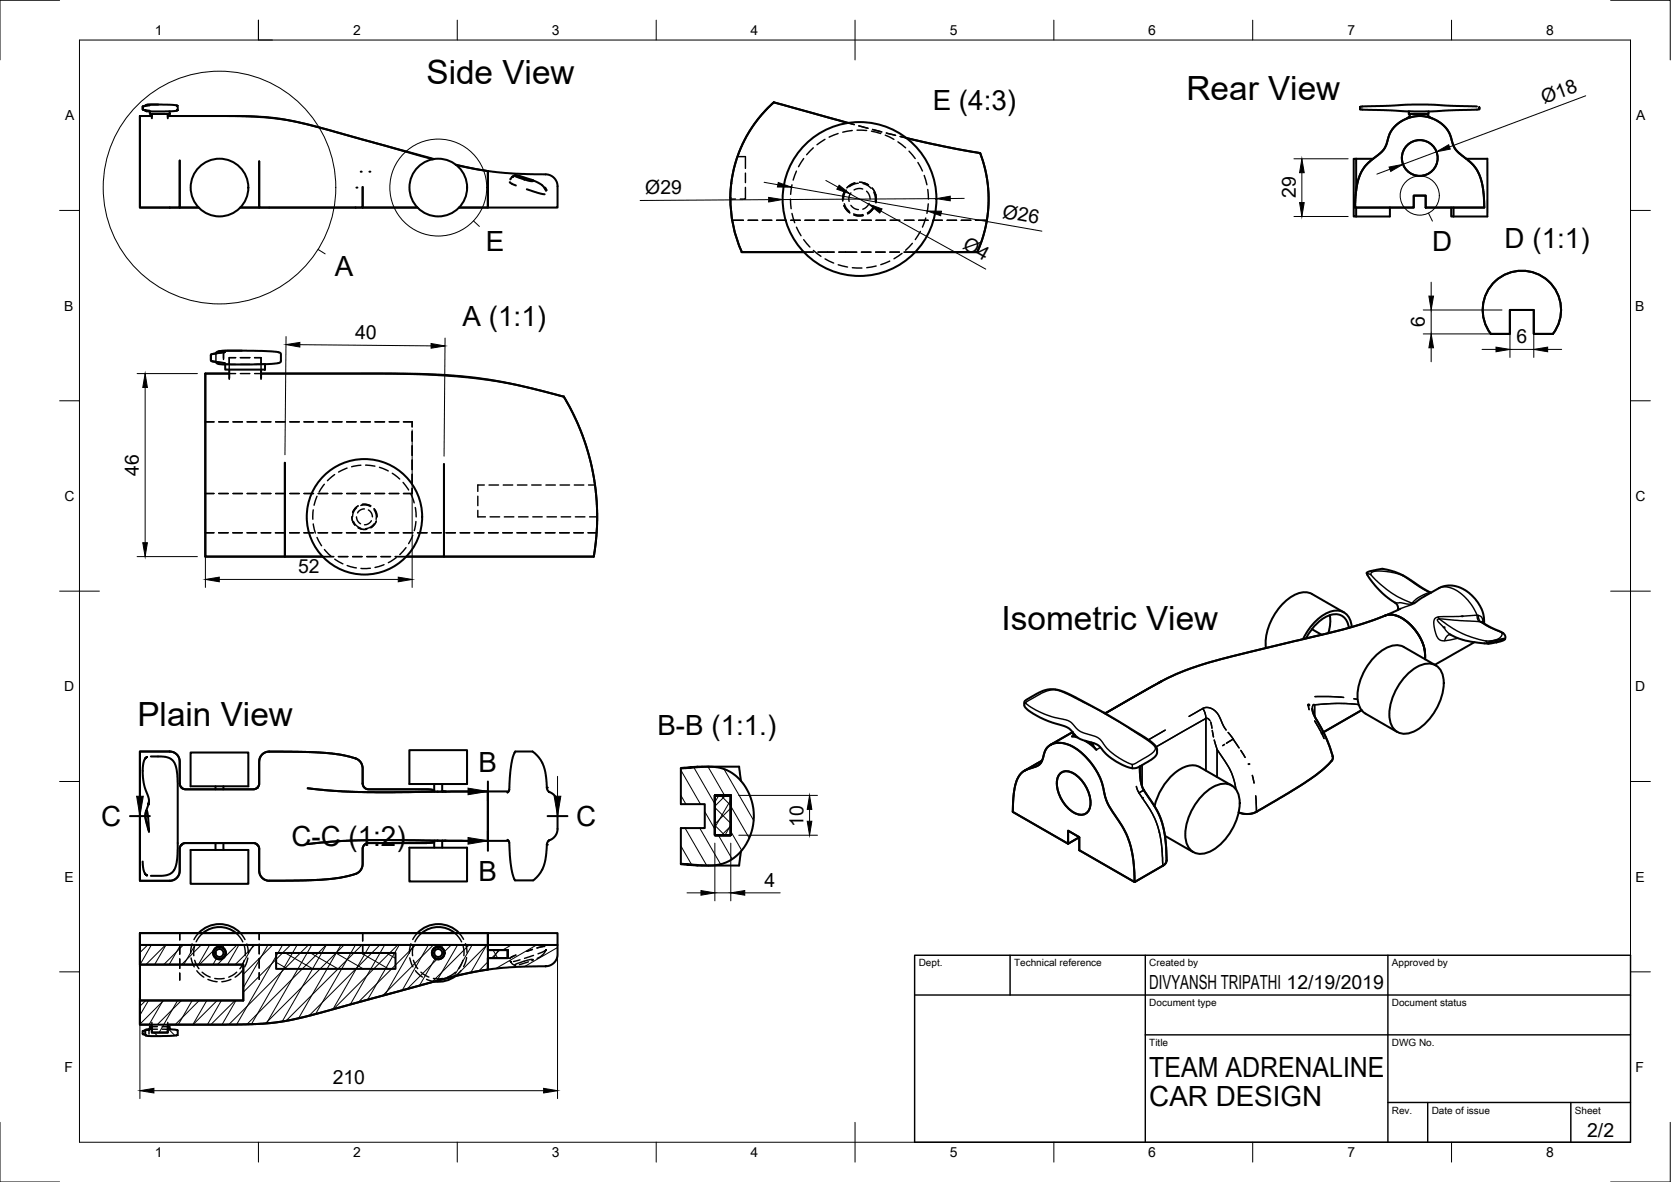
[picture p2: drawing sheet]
<svg xmlns="http://www.w3.org/2000/svg" width="420mm" height="297mm" viewBox="0 0 420 297" stroke-linecap="round" stroke-linejoin="round" font-family="sans-serif">
<!-- layer: Visible -->
<g fill="none" stroke="#000" stroke-width=".51">
<path d="M36.9 26.4l5.8-.1 2 .3-.1 1.2-1.9 .2M37.6 26.5l-1.7 .3v.7l1.7 .3M37.7 28h5v.6h-5zM38.2 29.2h-3v23h10v-11.8M38.2 28.6v1.1M39.8 26.3h-2.7l-1.2 .5v.7l.6 .2 .3 .2 .9 .1M42.2 28.6v1.1M109.2 40l-29.9-8.2-8.6-1.9-3.4-.4-4.8-.3h-20.3h19.1l5.9 .3 4.7 .6 4.2 .9 6.2 1.6 26.6 7.4M213.3 30.9l-18.7-5.2-2.2 2.2-2.6 3.1-1.7 2.6-1.4 2.7-1.2 3-.9 2.8-.7 4-.3 3.6M227.9 34.7l9.2 2.1 9.3 1.7 1.3 3.9 .8 4.7 .1 4.3-.5 4.1-.9 3.8-1.5 4.1h-15.6M341 39.9h-.6v14.5h.6M341 39.9h4.3"/>
<path d="M341 39.9v8.1M342 27.4v-.5v.5l.4 .1 11.8 .5M350.6 31.9l1.2-1.1 1.4-.8 1.9-.6 1.4-.2h1.6l1.7 .4 1.5 .7 1.5 1 1.6 2 1 3.2 .6 1.1 3.9 3.3 1 1.2 .7 1.1 .7 1.7 .5 1.8 .4 5.5h-14.7v-3h-3v3h-14.8l.5-5.5 .4-1.7 .7-1.8 .8-1.2 1-1.1 2.8-2.3 1.1-1.1 .6-1.1 .8-2.8zM354.2 27.9l5 .1v.6h-5zM354.6 28.6l-.5 .9-.6 .4M358.9 28.6l.6 .8 .5 .3M368.7 39.9h5.3v14.5h-8.5M371.4 26.8l-11.4-.5h-5.1l-12.2 .4-.7 .2M372 27.4l-.8 .2-12 .4M372 26.9v.5zM45.2 52.2h4.7M60.4 52.2h4.8"/>
<path d="M65.2 40.5v11.7h24.2h-24.2zM91.2 47v5.2h-1.8M91.2 52.2h13.7M114.6 41.4l8.1 1.6M114.7 41.5l8 1.5M122.7 43v9.2h-7.3M122.7 43l6.3 .6 8.9 .3 .8 .3 .8 .7 .5 .8 .2 .9v5.6h-17.1a.37 .37 0 0 1-.4-.1 .37 .37 0 0 1 0-.5zM128.2 45.8l1.5 .8M129.5 44.1l1.2 .1 2.8 .9 .6 .4h-.6l-1.4-.3-2.2-.8zM129.6 44l-.7 .3-.6 .8M132.5 47.6l4.4 1.2M133.7 45.2l2.5 1.2 1.1 1.5"/>
<path d="M183.7 49.7a32.5 32.5 0 0 0 2.8 13.6l15.6 .1M341 54.4h8.5M341 52.1v2.3M349.5 52.1v2.3M364.9 52.2v2.2h.6M365.5 52.1v2.3M376 70.6a9.9 9.9 0 0 1 13.3 0 9.9 9.9 0 0 1 1.2 13.3h-4.8v-6h-6.1v6h-4.8a9.9 9.9 0 0 1 1.2-13.3zM51.6 93.9v46h29.5h-29.5zM51.6 93.9h6M55.1 88.3l2.3-.2 8.4 .1 3.8 .2 1 .4v2l-.1 .3-.9 .2-3 .2M56.6 88.5l-3 .4-.6 .3 .1 1.5 3.5 .6M56.6 91.5h10v1.4h-10z"/>
<path d="M57.6 92.9v2.1M60.8 88.1h-4.3l-1.9 .3-.3 .4-1.3 .4v1.4l.8 .3a.4 .4 0 0 1 .6 .3l.7 .3 1.5 .1M65.6 93.9h36l12.6 .5 5.3 .5 7.1 1.1 7 1.6 8.2 2.1-13.4-3.3-5.9-1-7.7-.8-7.2-.5-9.6-.2zM65.6 92.9v2.1M141.8 99.7l2.5 4.7 1.8 4.1 1.7 4.9 1.3 5.6 .8 5 .3 5.1-.3 5.8-.6 5h-47.1M71.6 116.3v23.6M111.6 116.6v23.3M329.8 158.1l2.5 1.4M334.4 154.6v2.5l-.4 2M337.9 153.9l-8-4.6a5.8 5.8 0 0 0-6.3 1.5 14.7 14.7 0 0 0-5.3 12M339.2 157.8a3.5 3.5 0 0 0-5.1-3.1 11.8 11.8 0 0 0-5.7 5.7M339.9 157.6a3.9 3.9 0 0 0-5.8-3.8 13.3 13.3 0 0 0-6.5 6.8"/>
<path d="M348.3 154.7l.4-.2a6.8 6.8 0 0 1 6.1 2.6 10.5 10.5 0 0 1 3.5 8.6M348.3 154.7a136.7 136.7 0 0 1-22.8 6.4 269.8 269.8 0 0 0-25.9 6.8l-3.8 1.5-4.5 2.2M352.1 153l-3.8 1.7M359.8 148.9l-2.3-1.2-2.9-2a14.1 14.1 0 0 0-7.5-2.7l-3 .7a.44 .44 0 0 0-.4 .2 .44 .44 0 0 0 .1 .5 23.7 23.7 0 0 0 7.4 7.5l.3 .7v.7M361.7 147.9a30.2 30.2 0 0 0-6.1 3.7M361.8 147.8a7.4 7.4 0 0 1 8.9 2.4 8.6 8.6 0 0 1 2.5 6.5M364.7 159.5h.1M364.7 159.5l.5 .3a23.1 23.1 0 0 0 9.1 2M372.3 156.3l.6 .2M372.7 156.2l.2 .3M372.9 156.5l1.8 1.1 2.1 .9a1.73 1.73 0 0 1 1.6 2.1M257.6 176.2l3.5-2.1 2.7-.9a9.9 9.9 0 0 1 6.2 1.8l.9 .5a180.5 180.5 0 0 1 18.9 11.2 2.37 2.37 0 0 1 1.1 2.3 2.37 2.37 0 0 1-1.5 2l-1.6 .9a4.7 4.7 0 0 1-3 1.2l-2.2-.7-2.4-1.3a19 19 0 0 1-4.1-3.9l-4.3-1.4a6 6 0 0 1-2.7-2.4l-1-.7-4.2-1.3-3.8-1.9a4.2 4.2 0 0 1-2.6-2.4z"/>
<path d="M277.6 179.1l.4 .1M292.2 171.1l-14.3 8.2M330 178.1l.4 1.7 2.5 4.5 1.4 3.2a5.7 5.7 0 0 1 .7 3.4l-2.1 2.3-2.3 1.8-3.6 2.4-7.5 4.5a17.2 17.2 0 0 1-4.6 2.5l-2 .1-1.5-.4M342.3 178.5l-9.5 5.5M353 162.6l8 4.6M353 162.6a5.1 5.1 0 0 0-5.3 .8 14.5 14.5 0 0 0-6.2 13.1 4.1 4.1 0 0 0 1.8 2.8l8 4.7M353.5 169.8a8.1 8.1 0 0 1 6.4-3 3.9 3.9 0 0 1 3 3.7 14.4 14.4 0 0 1-7.7 13.5 3.9 3.9 0 0 1-5.8-3.4 14.5 14.5 0 0 1 4.1-10.8zM370.7 161.4l-9.9 5.7M374.1 161.5l.8-.3 2.7-.6a.51 .51 0 0 1 .8 0l-1.1 .6-2.8 .5a.22 .22 0 0 1-.3 .1 .22 .22 0 0 1-.1-.3zM36.4 190.7l-.5 2v2.7l.5 2.4 1 2.8v.9M36.6 190.4l-.2 .3 .6-.5zM37.9 190.1l3.6 .1 .9 .2 .9 .6 .6 .7 .4 1.2 .4 3.9v16.6l-.2 2.5-.3 1.7-.7 1.5-1 .7-1.8 .3h-2.8"/>
<path d="M47.9 189.1h14.5v8.5h-14.5zM54.2 197.6v.8M56.2 197.6v.8M77.4 198.1l6.8 .7 8.3 .3 30.2-.2M102.9 188.5h14.5v8.5h-14.5zM109.2 198.6l-1.5-.2-15.5-.1-.7-.4-.3-.6v-4.3l-.2-1-.4-.6-.9-.7-3.2-.9-3.6-.5-5.3-.3-6.5-.1h-4l-.9 .5-.6 .6-.4 1.3v5.9l-.4 .7-.6 .4h-17.8l-.7-.3-.5-.8v-6.1l-.3-.9-.6-.7-.7-.5-.9-.1h-7.5v32.4h7.7l1.3-.4 .6-.8 .4-1v-6.1l.4-.7 .7-.4h17.6l1 .6 .3 .8M109.2 197v2M111.2 198.8l.9 .1M111.2 197v1.9M122.7 198.9v12.4M122.7 198.9h5.2M127.6 199.2l.5-.7 .3-5 .3-2.4 .6-1.8a1.07 1.07 0 0 1 1.4-.4h3.2l1.6 1.5 1 1.6 .4 1.3 .7 5.1 .4 .6 1.5 1 .7 1.5-.1 7.5-.8 1.5-1.3 .8-.4 .4-.4 3.8-.4 2-.8 1.7-1.3 1.4a1.62 1.62 0 0 1-1.8 .6h-3.4l-.1-.1-.6-1.6-.4-2.8-.3-5-.5-.6"/>
<path d="M171.2 193.1v9h6v6h-6v9M179.7 199.9h4v10h-4v-10v10h4v-10h-4h4v10h-4zM179.7 199.9h4v10h-4zM186.3 196.3l-.5-3.6h-10.4l-4.2 .3 7.8-.3 2 .2 1.8 .7 1.9 1.1 1.6 1.5 1.7 2.5 1 2.6 .5 3.5-.4 3.8-.7 2.1-1 1.7-2.1 2.6-2.1 1.4-2.8 .9-2.7 .2-6.5-.4 4.2 .4h2.7M262 191.1l-4.4 2.6M266.7 194.3a3.2 3.2 0 0 1 4 .5 9.1 9.1 0 0 1 3.4 7.8 2.49 2.49 0 0 1-1.5 2.1 2.49 2.49 0 0 1-2.6-.5 9.1 9.1 0 0 1-4.2-8.2l.2-.7zM269.6 183.9l-.1 .2M269.7 184l-5.6 3.2M269.7 184.1v.3l.5 .2M270.3 184.8l-.8 .3 1.4 .2M274.4 186.6v.5l.6-.3M274.7 186.9l1 1.5-2.8-2.2 1.5 .9"/>
<path d="M286.6 192.6l.2 3.2a6.9 6.9 0 0 0 1.2 3.3l2.4 3.7a23.9 23.9 0 0 1 2.8 14l-.6 .7-7.3 4.2-.5-6.7-1.1-4.1a38 38 0 0 0-4.7-8.2l-.9-1.8-1-4.1-1-2.4-2-3-2.4-2.4a7.6 7.6 0 0 0-7.2-2 3.5 3.5 0 0 0-2 2.6 3.7 3.7 0 0 1-1.3 2.6l-1.1 .6a5.4 5.4 0 0 0-4.5 3.4l-.7 3.6-.2 4.2 13.9 8 2.8-1.6M290.9 188.7v.1M309.7 197.4l-8-4.6a5.4 5.4 0 0 0-5.7 1 15.6 15.6 0 0 0-5.7 8.8M35.9 216.5l.1 1.8 .4 1.2M36.4 219.5l.6 .5zM36.8 203.7l.3 .9 .4 4.3-.9-3.4zM37.4 208.7l.1 .2zM37.4 201.5l-.9 3.4 .1 1.1 .8 2.7M37.5 201.3l-.2 .9 .1-.7M47.9 213.6h14.5v8.5h-14.5zM54.2 211.9v1.7M56.2 211.9v1.7"/>
<path d="M65.2 213.3v6.1l.6 1.1 1.3 .8h8.1l6-.2 4.5-.6 3.7-.9M102.9 213h14.5v8.5h-14.5zM109.2 211.7l-1.9 .2-15.2 .1-.6 .4-.3 .6-.2 5-.4 .8-1.2 .8M109.2 211.3v1.7M111.2 211.3v1.7M112.1 211.3l-.9 .1M122.7 211.3l-29.7-.2-8.1 .3-7.5 .7M122.7 211.3h5.2M186.3 213.9l-.5 3.6h-7.6M268.6 212v-3.2l2.8 1.6v3.3l13.9 8M291.5 209.2h.1M292.9 210l7.1 4.2"/>
<path d="M302.2 200a8.1 8.1 0 0 1 6.4-3 3.9 3.9 0 0 1 3 3.7 14.4 14.4 0 0 1-7.7 13.5 3.9 3.9 0 0 1-5.8-3.4 14.5 14.5 0 0 1 4.1-10.8zM35.2 237.5h87.5v1.2h5v2.1h-5v2.9l-9.1 1.8-35.4 9.7-6.7 1.4-4 .5-5.8 .3-26.5 .1v-6.1h26v-9h-26zM35.2 237.5h87.5v1.2h5v2.1h-5v2.9l-4.5 .7-5.3 1.3-32 8.7-6.9 1.7-5.2 .9-4.5 .4-22.1 .1v2h-4v-2h-3v-6.1h26v-9h-26zM49.9 234.5a7.2 7.2 0 0 1 10.5 0M51 234.5a6.5 6.5 0 0 1 8.4 0M69.4 239.5h30v4h-30zM105 234.5a7.2 7.2 0 0 1 10.5 0M106 234.5a6.5 6.5 0 0 1 8.4 0M122.7 238.7h5v2.1h-5zM122.7 237.5h17.5v2.7l-.3 .9-.6 .8-.7 .6-.9 .3-7.8 .2-7.2 .7v-2.9h5v-2.1h-5zM122.7 234.5h17.5v3M122.7 234.5h-87.5v3"/>
<path d="M122.7 234.5v3M35.2 242.4v9M36.5 259l-.6 .1v.8l.6 .1M36.6 258.8l1.1-.2v-.6h.5v1.5h4v-1.5h.5v.7l1.9 .2 .1 1.1-.4 .2-1.6 .1h-5.8l-.4-.2zM114.6 245.3a7.2 7.2 0 0 1-5.4 1.4"/>
<circle cx="357" cy="39.7" r="4.5"/>
<circle cx="55.2" cy="47.1" r="7.3"/>
<circle cx="110.2" cy="47.1" r="7.3"/>
<circle cx="216.1" cy="50" r="19.3"/>
<circle cx="91.6" cy="129.9" r="14.5"/>
<circle cx="55.2" cy="239.5" r="1.59"/>
<circle cx="55.2" cy="239.5" r="1"/>
<circle cx="55.2" cy="239.5" r="1.49"/>
<circle cx="110.2" cy="239.5" r="1"/>
<circle cx="110.2" cy="239.5" r="1.59"/>
<circle cx="110.2" cy="239.5" r="1.49"/>
</g>
<g fill="#000">
<circle cx="342" cy="27.4" r=".25"/>
<circle cx="342" cy="26.9" r=".25"/>
<circle cx="89.6" cy="47.1" r=".25"/>
<circle cx="90.7" cy="43.1" r=".25"/>
<circle cx="92.9" cy="43.1" r=".25"/>
<circle cx="128.8" cy="44.5" r=".25"/>
<circle cx="128.9" cy="44.4" r=".25"/>
<circle cx="136.9" cy="47.2" r=".25"/>
<circle cx="137" cy="47.4" r=".25"/>
<circle cx="137.2" cy="47.8" r=".25"/>
<circle cx="363" cy="157.6" r=".25"/>
<circle cx="367.6" cy="154.9" r=".25"/>
<circle cx="329" cy="177.1" r=".25"/>
<circle cx="329" cy="177.2" r=".25"/>
<circle cx="137.5" cy="197.9" r=".25"/>
<circle cx="313.9" cy="192" r=".25"/>
<circle cx="332.3" cy="184.3" r=".25"/>
<circle cx="137.5" cy="212.3" r=".25"/>
</g>
<!-- layer: Visible Narrow -->
<g fill="none" stroke="#000" stroke-width=".36">
<path d="M343.8 144.4v-.1a.79 .79 0 0 1 1.2 .4l1.7 1.8a23.9 23.9 0 0 0 8.3 5.1 1.54 1.54 0 0 1-1.5 .1l-1.5-.3h-1.3M344.7 144.4a1.25 1.25 0 0 1 1.7-.9l3.3 .3 3 .9M352.7 144.6l4 2.8 2.8 1.5M359.5 148.9h.2M359.5 148.9h-.2M359.5 148.9l.3 .1M359.6 149a5.4 5.4 0 0 0-3.6 1.6l-1 1h.6l-.2 .2-3.3 1.2M361.6 155.1a.88 .88 0 0 0 1.2 .5l9.1 .6M361.7 147.9a5.8 5.8 0 0 1 6.2 1.8l2.3 2.6 1.2 2.3-4.7 .3h-3.8a2.02 2.02 0 0 0-2.3 .9v1.7l.5 2a1.95 1.95 0 0 0 2.6 1.5l2.9-.6M371.7 154.7a1.46 1.46 0 0 1 1.2 1.7M371.7 154.7h-.3a1.38 1.38 0 0 0 .9 1.6M371.7 154.6l.1 .8 .5 .9"/>
<path d="M372.3 156.3l2 1.3 3.3 1.4M377.9 159.1l-.3-.1 .1 .2a2.62 2.62 0 0 1-2.9 1.8l-1.2 .1M257.9 176.7l1.4 1.1 2.5 1.3 2.7 1 2 .5a5.2 5.2 0 0 1 4.3 2.6l1.1 .8 2.4 .7a4.8 4.8 0 0 1 3.6 2.9l1.3 1.3 1.4 1.1 1.9 1.1 1.9 .9a.76 .76 0 0 1 .3 1l.1 .1M265.3 173.2l3.2 1.3 8 4.1 5.2 3 5.5 3.6 2.3 1.6 1 1M265.4 173.4l-1.6 .1-2 .8-3.3 1.8-.6 .6h-.3v.7M281.8 177l-3.9 2.3M291.2 171.7l-9.4 5.3M302.5 178l-3.5 2 3.5-2 .5 1.1 .2 1.5M302.5 178l.5 1.1 .2 1.5-12.5 7.1 12.5-7.1a.85 .85 0 0 1 1 .5 .85 .85 0 0 0-1-.5M302.5 178a3.5 3.5 0 0 1 4.4 2.7l1.4 2.8M329 177l.2 1.3M330.6 177.1v2.9"/>
<path d="M330.6 175.1l7.2 .2M340.4 175.6l1 .2M341.6 177.1a58.1 58.1 0 0 0-11.4 .1l-.2 .9M363.2 161a1.7 1.7 0 0 1 1.5-1.5l-3-3.2-.3-.5 .4-.3a26 26 0 0 0 10.2 5.2l1.6 .4M373.6 161.1l.3 .5-.7 .1M270.2 184.7l-.7 .4M276.7 187.8l-1 .6M285.7 197.6a32 32 0 0 0 3.7 6.2l.3 .6a26.7 26.7 0 0 1 2.7 13.2l-.2-4.1-.4-2.9a24.5 24.5 0 0 0-5.2-10.9l-.2-.5 1.2-.6-.6 .3a.5 .5 0 0 1-.6 .2 .5 .5 0 0 1-.4-.5zM287.2 192.3v5.4M290.5 187.8l.3 .1M290.5 187.8a2.61 2.61 0 0 1-1.9 2.2l-3.1 1.8-.9 .3M293 183.5l-4.2 2.4"/>
<path d="M303.2 180.6v13.1M304.4 181.4l.3 1.6M304.8 183.6l.3 1.6M305.3 186l.1 .2M305.4 186.3l.6 2.1M306 188.4l1.6 2.3a16.1 16.1 0 0 1 3.2 7.7M306 188.4v6.9M307.9 187.1l-.5 .3M308.8 184.1l.9 1a.43 .43 0 0 1 .3 .4 .43 .43 0 0 1-.3 .5l-1.3 .8 1.2-.8a.4 .4 0 0 0 .4-.3 .4 .4 0 0 0-.2-.5zM310.1 185.7l1.5 2.2M312 188.6l1.1 1.7M314.9 194.9l.4 1.9"/>
<path d="M330.6 181.2l2.3 4.4M315.7 200l.2 4"/>
</g>
<circle cx="287.2" cy="200.5" r=".18" fill="#000"/>
<!-- layer: Hidden -->
<g fill="none" stroke="#000" stroke-width=".36">
<path d="M185.4 39.4h2v2.9M202.1 39.8l-1.3 2.1M204.5 37.2l-1.7 1.7M207.4 35l-2 1.4M210.7 33.6l-2.2 .9M213.3 30.9l1.5 .4M214.3 32.8l-2.4 .4M215.5 32.7l2.4 .1M215.9 31.6l2.3 .6M219.1 33l2.3 .6M219.4 32.5l2.3 .7M222.6 34l2.2 1"/>
<path d="M222.9 33.4l2.3 .6M225.8 35.7l1.9 1.5M226.3 34.3l1.6 .4M228.6 38l1.5 1.8M183.6 50h1.3M184.1 55.4h2.8M187.4 47.1v2.9h-1.3M187.4 43.5v2.4M188.1 55.4h2.4M191.7 55.4h2.4M195.3 55.4h2.3M198.8 50l.1 2.5"/>
<path d="M198.8 55.4h2.4M199.1 46.4l-.3 2.4M199.1 53.6l.7 2.4M200.3 43l-.9 2.3M200.3 57.1l1.1 2.1M202.4 55.4h2.4M206 55.4h2.4M209.5 55.4h2.4M212.2 51.7l.7 1.1 .8 .7M212.3 51.2l.4 1 .9 .9M212.3 48.2l-.4 1.3v1M212.8 47.8l-.5 1.1-.2 1.1"/>
<path d="M213.1 55.4h2.4M214 48.5l-.5 1.1v1M214 51.6l.8 .8 1 .3M214.6 53.7l.9 .3 1.5-.1M214.7 54l1 .3 1.3-.1M214.9 46l-.9 .4-1 .8M215.8 46l-.8 .2-1.4 .7M216.1 45.8l1.3 .2 1 .5M216.7 55.4h2.4M216.9 47.5l-1.3-.1-.8 .3M217 46.2l1.3 .5 .7 .6M217.9 48.1l.5 .6 .4 1.3"/>
<path d="M218.5 51.1l-.7 1-.9 .5M219.3 47.3l.9 1.5 .1 1.2-.1 1M219.7 51.8l-.6 .8-1 .9M219.7 48.3l.4 1.2-.1 1.1M219.8 52.1l-.6 .8-1 .8M220.3 55.4h2.4M223.8 55.4h2.4M227.4 55.4h2.4M230.8 40.8l1.1 2.2M231 55.4h2.4M231.4 58.2l-1.3 2M232.4 44.1l.7 2.3"/>
<path d="M232.8 54.8l-.9 2.3M233.3 47.6l.1 2.4M233.4 51.2l-.3 2.4M234.6 55.4h2.3M238.1 55.4h2.4M241.7 55.4h2.4M245.3 55.4h2.8M202.1 60.2l1.5 1.9M202.1 63.4h2.4M204.5 62.9l1.9 1.5M205.7 63.4h4M207.5 65.1l2.1 1"/>
<path d="M210.8 66.5l2.3 .6M210.9 63.4h4.5M214.3 67.3l2.4 .1M216.6 63.4h2.4M220.2 63.4h2.4M220.3 66.9l-2.4 .4M223.7 65.6l-2.2 .9M223.8 63.4h2.3M226.8 63.7l-2 1.3M227.3 63.4h2.8M229.4 61.2l-1.7 1.7M56.2 90.3v-1.5l.4-.3-2.3 .3v2.1l2.2 .4"/>
<path d="M56.4 91.2l.2 .1M56.6 88.5l-.4 .3v1.3M56.6 91.5l2.6 .1M57.6 89.9h1.6h-1.6v1.4zM57.6 95v.3M57.6 91.3v1.6M57.6 93.9h1.6M60.4 91.6h2.4M60.4 93.9h2.4M60.4 89.9h2.4M64 89.9h1.6v1.4v-1.4zM64 93.9h1.6"/>
<path d="M65.6 95v.3M65.6 91.3v1.6M66.6 91.5l-2.6 .1M51.6 106h2.2M55 106h2.4M58.6 106h2.4M62.1 106h2.4M65.7 106h2.4M69.3 106h2.4M72.9 106h2.3M76.4 106h2.4M80 106h2.4"/>
<path d="M83.6 106h2.4M84.1 119.3l-1.8 1.5M87.2 106h2.3M87.3 117.6l-2.2 1M90.7 116.9l-2.3 .4M90.7 106h2.4M91.9 116.9l2.4 .2M94.3 106h2.4M95.4 117.4l2.2 .9M97.9 106h2.4M98.6 118.9l1.9 1.5M101.5 106h2.1v1.3"/>
<path d="M103.6 108.5v2.4M103.6 112v2.4M103.6 115.6v2.4M103.6 119.2v2.4M51.6 133.9h2.2M51.6 124h2.2M55 133.9h2.4M55 124h2.4M58.5 133.9h2.4M58.6 124h2.4M62.1 133.9h2.4M62.1 124h2.4"/>
<path d="M65.7 133.9h2.4M65.7 124h2.4M69.3 133.9h2.3M69.3 124h2.4M72.8 133.9h2.4M72.9 124h2.3M76.4 133.9h2.4M76.4 124h2.4M78.8 128.1l-.1 2.4M78.8 131.7l.5 2.3M79.7 124.7l-.7 2.3M79.7 135.1l1.2 2"/>
<path d="M80 133.9h2.4M80 124h2.4M81.1 139.9h2.8M81.6 121.7l-1.4 1.9M81.6 138.1l1.6 1.7M83.5 133.9h2.4M83.6 124h2.4M85.1 139.9h2.4M87.1 133.9h2.4M87.2 124h2.3M88.5 129.9l.2 1.2 .5 .8M88.7 139.9h2.3"/>
<path d="M88.9 131.1l.7 1 1.1 .6M89.6 127.6l-.8 1.3-.2 1M89.6 129.9l.3 .9 .8 .8M90 127.1l-.7 .7-.6 1M90.1 132.6l.9 .4h1.2M90.7 133.9h2.4M90.7 127l1.2-.1 1.2 .4M90.7 124h2.4M91.1 126.8l.9-.1 1.2 .4M91.6 127.9l-1 .3-.7 .7M92.2 139.9h2.4M92.6 128.2l.7 .6 .3 1.1"/>
<path d="M93.4 130.9l-.9 .8-.8 .2M94 131.6l-.7 .8-1.4 .5M94.1 127.9l.6 1 .1 1M94.1 128.1l.5 1.3v1.1M94.3 133.9h2.3M94.3 124h2.4M94.6 130.9l-.4 .9-1 .8M95.8 139.9h2.4M97.9 133.9h2.3M97.9 124h2.4M99.4 139.9h2.8M101.3 121.2l1.4 1.9"/>
<path d="M101.4 133.9h2.4M102.1 137.6l-1.6 1.8M103.3 124.2l.8 2.2M103.6 122.8v1.2h-2.1M103.8 134.5l-1.1 2.1M104.4 127.5l.2 2.4M104.6 131l-.4 2.4M105 133.9h2.4M108.6 133.9h2.4M112.1 133.9h2.4M115.7 133.9h2.4M119.3 133.9h2.4"/>
<path d="M120.1 128.3v1.6h1.9M120.1 124.7v2.4M121.8 121.9h-1.7v1.6M122.9 133.9h2.3M123 121.9h2.3M123.2 129.9h2.4M126.4 133.9h2.4M126.5 121.9h2.4M126.8 129.9h2.4M130 133.9h2.4M130.1 121.9h2.4M130.4 129.9h2.4"/>
<path d="M133.6 133.9h2.4M133.7 121.9h2.4M134 129.9h2.3M137.1 133.9h2.4M137.3 121.9h2.3M137.5 129.9h2.4M140.7 133.9h2.4M140.8 121.9h2.4M141.1 129.9h2.4M144.3 133.9h2.4M144.4 121.9h2.4M144.7 129.9h2.4"/>
<path d="M147.9 133.9h2.1M148 121.9h1.6M148.3 129.9h1.9M84.2 140.5l2 1.2M87.3 142.1l2.3 .6M93.1 142.8h-2.3M96.6 141.9l-2.3 .7M99.6 140.1l-2 1.3M45.2 234.5v1.7M45.2 237.4v2.4M48.3 237.2l-.4 2.4M48.9 237.8l-.2 2.4"/>
<path d="M49.9 234.5l-1.1 1.6M51 234.5l-1 1-.7 1.2M59.3 234.5l1 1 .7 1.2M60.4 234.5l1.2 1.6M61.4 237.8l.2 2.4M62.1 237.2l.3 2.4M65.2 234.5v1.6M65.2 237.3v2.4M91.2 234.5v2M91.2 237.7v2M103.3 237.2l-.4 2.3M103.9 237.8l-.2 1.2v1.2"/>
<path d="M104.9 234.5l-1.1 1.6M106 234.5l-1 1-.7 1.2M114.3 234.5l1.1 1 .7 1.2M115.4 234.5l1.2 1.6M116.5 237.8l.2 1.2-.1 1.2M117 237.1l.4 2.4M133.9 238.6l-1.4 .5 1.4-.5M135 238.2l1.5-.3zM135.3 239.7l2-1-.9 1.3-1.3 .9M136.5 237.9l.4-.1zM36.5 259l1.1-.2-.1 .2v.9M37.7 258.6v.1"/>
<path d="M38.2 256.9v.6M38.2 258h1.4M39.6 258.6l-1.9 .1M40.8 258.6l1.9 .1M40.8 258h1.4M42.2 256.9v.6M42.7 258.7h.1M45.2 241v2.4M45.2 244.5v1.8M48 240.7l.8 2.3M49 241.3l1 2.1M49.5 244l1.7 1.6"/>
<path d="M50.8 244.3l2.1 1.2M52.3 246.1l2.3 .6M54 245.9h2.4M58.1 246.1l-2.3 .6M59.5 244.3l-2 1.3M60.9 244l-1.8 1.6M61.4 241.3l-1.1 2.1M62.3 240.8l-.8 2.2M65.2 240.9v2.4M65.2 244.5v1.6M103 240.7l.8 2.3M103.9 241.3l1.1 2.1"/>
<path d="M104.5 243.9l1.7 1.6M105.8 244.3l2 1.2M107.3 246.1l1.9 .6M109 245.9h2.4M114.5 244.3l-2 1.3M115.9 243.9l-1.3 1.4M116.4 241.3l-1.1 2.1M117.3 240.7l-.7 2.2M128.3 240.7l-.1 .2 .5-.5zM128.5 241.6h-.2l.6 .7 .7 .3M128.7 240.4l1-.4zM130.7 241.2l-1.6 .4"/>
<path d="M132.9 241.7l-2.3 .7M133.7 241.4l.4-.2-1.5 .1-2.6 .9-.5 .3M134.2 240.1l-2.3 .7M36.5 260l.4 .1"/>
</g>
<!-- layer: Border -->
<g fill="none" stroke="#000" stroke-width=".25">
<path d="M15 .1h-15v15M20 10.1h390v276.9h-390zM65 5.1v5M115 5.1v5M165 5.1v5M215 5.1v10M265 5.1v5M315 5.1v5M365 5.1v5M405 .1h15v15M15 52.9h5M410 52.9h5"/>
<path d="M15 100.7h5M410 100.7h5M15 148.6h10M405 148.6h10M15 196.4h5M410 196.4h5M15 244.2h5M410 244.2h5M0 282.1v14.9h15M65 287v5M115 287v5M165 287v5"/>
<path d="M215 282.1v9.9M265 287v5M315 287v5M365 287v5M420 282.1v14.9h-15"/>
</g>
<!-- layer: TitleBlock -->
<path d="M230 240.1h180v46.9h-180zM230 250h180M254 240.1v9.9M288 240.1v46.9M349 240.1v46.9M288 260.1h122M349 277.1h61M359 277.1v9.9M395 277.1v9.9" fill="none" stroke="#000" stroke-width=".36"/>
<!-- layer: Annotations -->
<g fill="none" stroke="#000" stroke-width=".25">
<path d="M65 5.1v5h3.5M119 55.5l1.5 1.4M359.2 53.6l1 2M80 62.7l1.8 1.1M35.2 195.1v5M112.7 198.9h5M140.2 195.1v5M112.7 211.3h5"/>
<circle cx="55.2" cy="47.1" r="29.2"/>
<circle cx="110.2" cy="47.1" r="12.2"/>
<circle cx="357" cy="49.1" r="4.9"/>
</g>
<!-- layer: Hatching -->
<g fill="none" stroke="#000" stroke-width=".25">
<path d="M171.2 199.9l1.3 2.2M171.2 193.6l4.9 8.5M174.5 192.9l5.2 9.1M178 192.7l4.2 7.2M180.7 199.9l-1 1.7M181.2 199.9l2.5 2.5M182 193.3l7.5 12.9M182.5 199.9l-2.8 2.7M171.2 212.6l2.7 4.7M172.3 208.1l5.4 9.4M175.9 208.1l5.3 9.1M177.2 204l2.5 4.4"/>
<path d="M179.7 207.4l2.5 2.5M179.7 202.9l4 4M180.6 209.9l3.5 6M183.7 203.1l-4 4M183.7 207.6l-2.3 2.3M183.7 201l-4 6.9M183.7 207.4l-1.4 2.5M183.7 208.9l2.8 4.8M183.7 202.6l4.7 8M37.1 237.5l-1.9 1.9M38 237.5l-2.8 4.9M41.6 237.5l-4.9 4.9"/>
<path d="M41.7 237.5l-2.8 4.9M45.4 237.5l-2.9 4.9M46.1 237.5l-5 4.9M49 237.5l-2.8 4.9M50.6 237.5l-5 4.9M52.7 237.5l-2.8 4.9M53.8 238.8l-3.7 3.6M55.1 237.5l-.6 .6M56.4 237.5l-.4 .6M59.5 237.5l-4.9 4.9M60 237.5l-2.8 4.9M63.7 237.5l-2.8 4.9"/>
<path d="M64.1 237.5l-5 4.9M67.4 237.5l-6.2 10.7M68.5 237.5l-7.3 7.3M71 237.5l-11.5 20M71.7 239.5l7 4M73 237.5l-11.8 11.8M74.7 237.5l-11.5 19.9M77.5 237.5l-20 20M78.1 239.5l6.9 4M78.4 237.5l-11.4 19.7M82 237.5l-19.9 19.9M82 237.5l-11 19.2"/>
<path d="M84.4 239.5l7 4M85.7 237.5l-10.6 18.4M86.5 237.5l-19.7 19.7M89.4 237.5l-10 17.3M90.8 239.5l6.9 4M91 237.5l-19.1 19M93 237.5l-9.3 16.1M95.5 237.5l-17.8 17.8M96.7 237.5l-8.6 14.9M97.1 239.5l2.3 1.3M100 237.5l-16.1 16.1M100.4 237.5l-8 13.7"/>
<path d="M104 237.5l-7.2 12.5M104.5 237.5l-14.4 14.4M107.7 237.5l-6.6 11.4M108.9 237.5l-12.7 12.7M111.4 237.5l-.4 .6M113.4 237.5l-1.7 1.7M115 237.5l-5.2 9M117.9 237.5l-9.3 9.3M118.7 237.5l-4.5 7.9M124 238.8l1.1 2M125.3 238.8l-1.2 2M125.6 238.8l-2 2"/>
<path d="M127.6 238.8h.1M128.5 237.5l-2.2 1.3M134.9 237.5l-10.2 5.9M140.2 238.1l-8.3 4.8M36.6 251.4l-1.4 1.5M37.3 251.4l-2.1 3.7M37.7 258.4l.5 .5M38.8 259.5l.8 .9M41 251.4l-3.5 6.1M41.1 251.4l-5.9 6M42.2 258.4l1.8 1.8M44.7 251.4l-4.7 8.1"/>
<path d="M45.6 251.4l-6 6.1M48.3 251.4l-3.5 6.1M50.1 251.4l-6.1 6.1M52 251.4l-3.5 6.1M54.4 240.9l-.9 1.5M54.6 251.4l-6.1 6.1M55.7 251.4l-3.5 6.1M59.1 251.4l-6.1 6.1M59.3 251.4l-3.5 6.1M69.4 241.8l2.9 1.7M109.4 240.9l-3.9 6.8M109.9 241.1l-7.5 7.4"/>
<path d="M118.4 244.4l4-6.9-7.7 7.7M122.7 241.7l-2.3 2.3M122.7 243.3l-.3 .4M122.9 240.8l-.2 .1"/>
</g>
<!-- layer: Annotations -->
<path d="M122.7 196.4v5M32.7 205.1h5M122.7 208.8v5M137.7 205.1h5" fill="none" stroke="#000" stroke-width=".51"/>
<path d="M117.7 198.1l5 .8-5 .8zM34.4 200.1h1.6l-.8 5zM117.7 210.5l5 .8-5 .8zM139.3 200.1h1.7l-.8 5z" fill="#000" stroke="#000" stroke-width=".25"/>
<!-- layer: Dimensions -->
<g fill="none" stroke="#000" stroke-width=".25">
<path d="M325.4 39.9h13.6M361.2 38.1l-8.4 3.2M398.7 24.1l-34.2 12.8M192.1 45.8l3.5 .6M193.3 50.2l-32.3 .2M199 47l34.2 6M207.6 45.3l3.1 1.7M213.8 48.7l4.6 2.6M221.5 53l26.4 14.6M235.4 49.9l-38.6 .3M236.6 53.6l25.4 4.5M242.4 49.9h-3.5"/>
<path d="M325.4 54.4h13.6M327.3 43.4v7.5M349.5 42.5l-3.3 1.3M357.9 77.9h19.8M359.9 70.9v3.5M359.9 77.9v6M379.7 79.9v9.9M385.7 79.9v9.9M34.5 93.9h15.1M36.5 97.4v39M71.9 84.6l-.3 29.7M75.4 86.6l33 .3"/>
<path d="M111.9 84.9l-.2 29.7M357.9 83.9h19.8M359.9 87.4v3.5M372.7 87.8h3.5M379.7 87.8h6M389.1 87.8h3.6M51.6 108v39.6M103.6 108v39.6M34.5 139.9h15.1M55.1 145.6h45M185.8 199.9h19.7M179.7 211.9v14.5"/>
<path d="M183.7 211.9v14.5M185.8 209.9h19.7M203.6 203.4v3M35.2 236.5v39.6M140.2 236.5v39.6M172.7 224.4h3.6M179.7 224.4h4M187.3 224.4h8.9M38.7 274.1h98"/>
</g>
<g fill="#000" stroke="#000" stroke-width=".25">
<path d="M361.2 38.1l3.1-1.7 .4 1.1zM193.3 49.6l3.5 .6-3.5 .6zM195.7 45.9l3.3 1.1h-3.5zM211 46.5l2.8 2.2-3.4-1.2zM218.4 51.3l3.4 1.2-.6 1zM233.2 53l3.5 .1-.2 1.1zM235.4 49.9l3.5-.6v1.2zM327.3 39.9l.6 3.5h-1.1zM326.8 50.9h1.1l-.6 3.5zM349.3 42l3.5-.7-3.1 1.8zM359.3 74.4h1.1l-.5 3.5zM36.5 93.9l.6 3.5h-1.2z"/>
<path d="M71.9 86.6l3.5-.6v1.2zM108.4 86.3l3.5 .6-3.5 .6zM359.9 83.9l.5 3.5h-1.1zM376.2 87.2l3.5 .6-3.5 .6zM385.7 87.8l3.4-.6v1.2zM35.9 136.4h1.2l-.6 3.5zM51.6 145.6l3.5-.6v1.2zM100.1 145l3.5 .6-3.5 .6zM203.6 199.9l.5 3.5h-1.1zM203 206.4h1.1l-.5 3.5zM176.3 223.8l3.4 .6-3.4 .6zM183.7 224.4l3.6-.6v1.2z"/>
<path d="M35.2 274.1l3.5-.6v1.2zM136.7 273.5l3.5 .6-3.5 .6z"/>
</g>
<g font-size="8.4">
<text x="107.2" y="21.2">Side View</text>
<text x="298.3" y="25.1">Rear View</text>
<text x="251.8" y="158.4">Isometric View</text>
<text x="34.5" y="182.5">Plain View</text>
</g>
<g font-size="7">
<text x="234.5" y="27.6">E (4:3)</text>
<text x="122.1" y="63.2">E</text>
<text x="360.1" y="63">D</text>
<text x="378.3" y="62.3">D (1:1)</text>
<text x="84.2" y="69.3">A</text>
<text x="116.3" y="82">A (1:1)</text>
<text x="165.3" y="184.6">B-B (1:1.)</text>
<text x="120.3" y="193.9">B</text>
<text x="25.4" y="207.6">C</text>
<text x="144.8" y="207.6">C</text>
<text x="73.3" y="212.5">C-C (1:2)</text>
<text x="120.3" y="221.3">B</text>
<text x="289" y="270.6">TEAM ADRENALINE</text>
<text x="289" y="278.1">CAR DESIGN</text>
</g>
<g font-size="4.9">
<text x="388.3" y="26.2" transform="rotate(-21 388.3 26.2)">Ø18</text>
<text x="162.2" y="48.7">Ø29</text>
<text x="325.8" y="49.8" transform="rotate(-90 325.8 49.8)">29</text>
<text x="251.9" y="54.7" transform="rotate(10 251.9 54.7)">Ø26</text>
<text x="241.9" y="62.4" transform="rotate(29 241.9 62.4)">Ø4</text>
<text x="358.3" y="82.2" transform="rotate(-90 358.3 82.2)">6</text>
<text x="89.3" y="85.2" transform="rotate(1 89.3 85.2)">40</text>
<text x="381.3" y="86.2">6</text>
<text x="34.9" y="119.5" transform="rotate(-90 34.9 119.5)">46</text>
<text x="75" y="144.1">52</text>
<text x="202" y="207.8" transform="rotate(-90 202 207.8)">10</text>
<text x="192.2" y="222.9">4</text>
<text x="289" y="248.5">DIVYANSH TRIPATHI 12/19/2019</text>
<text x="83.7" y="272.5">210</text>
<text x="399.1" y="285.7">2/2</text>
</g>
<g font-size="3.5">
<text x="39" y="8.8">1</text>
<text x="88.8" y="8.8">2</text>
<text x="138.8" y="8.8">3</text>
<text x="188.7" y="8.8">4</text>
<text x="238.8" y="8.8">5</text>
<text x="288.7" y="8.8">6</text>
<text x="338.8" y="8.8">7</text>
<text x="388.8" y="8.8">8</text>
<text x="16.4" y="30.2">A</text>
<text x="411.4" y="30.2">A</text>
<text x="16.2" y="78">B</text>
<text x="411.2" y="78">B</text>
<text x="16.2" y="125.9">C</text>
<text x="411.2" y="125.9">C</text>
<text x="16.2" y="173.7">D</text>
<text x="411.2" y="173.7">D</text>
<text x="16.2" y="221.6">E</text>
<text x="411.2" y="221.6">E</text>
<text x="16.2" y="269.4">F</text>
<text x="411.2" y="269.4">F</text>
<text x="39" y="290.8">1</text>
<text x="88.8" y="290.8">2</text>
<text x="138.8" y="290.8">3</text>
<text x="188.7" y="290.8">4</text>
<text x="238.8" y="290.8">5</text>
<text x="288.7" y="290.8">6</text>
<text x="338.8" y="290.8">7</text>
<text x="388.8" y="290.8">8</text>
</g>
<g font-size="2.5">
<text x="231" y="242.9">Dept.</text>
<text x="255" y="242.9">Technical reference</text>
<text x="289" y="242.9">Created by</text>
<text x="350" y="242.9">Approved by</text>
<text x="289" y="252.8">Document type</text>
<text x="350" y="252.8">Document status</text>
<text x="289" y="262.9">Title</text>
<text x="350" y="262.9">DWG No.</text>
<text x="350" y="279.9">Rev.</text>
<text x="360" y="279.9">Date of issue</text>
<text x="396" y="279.9">Sheet</text>
</g>
</svg>
